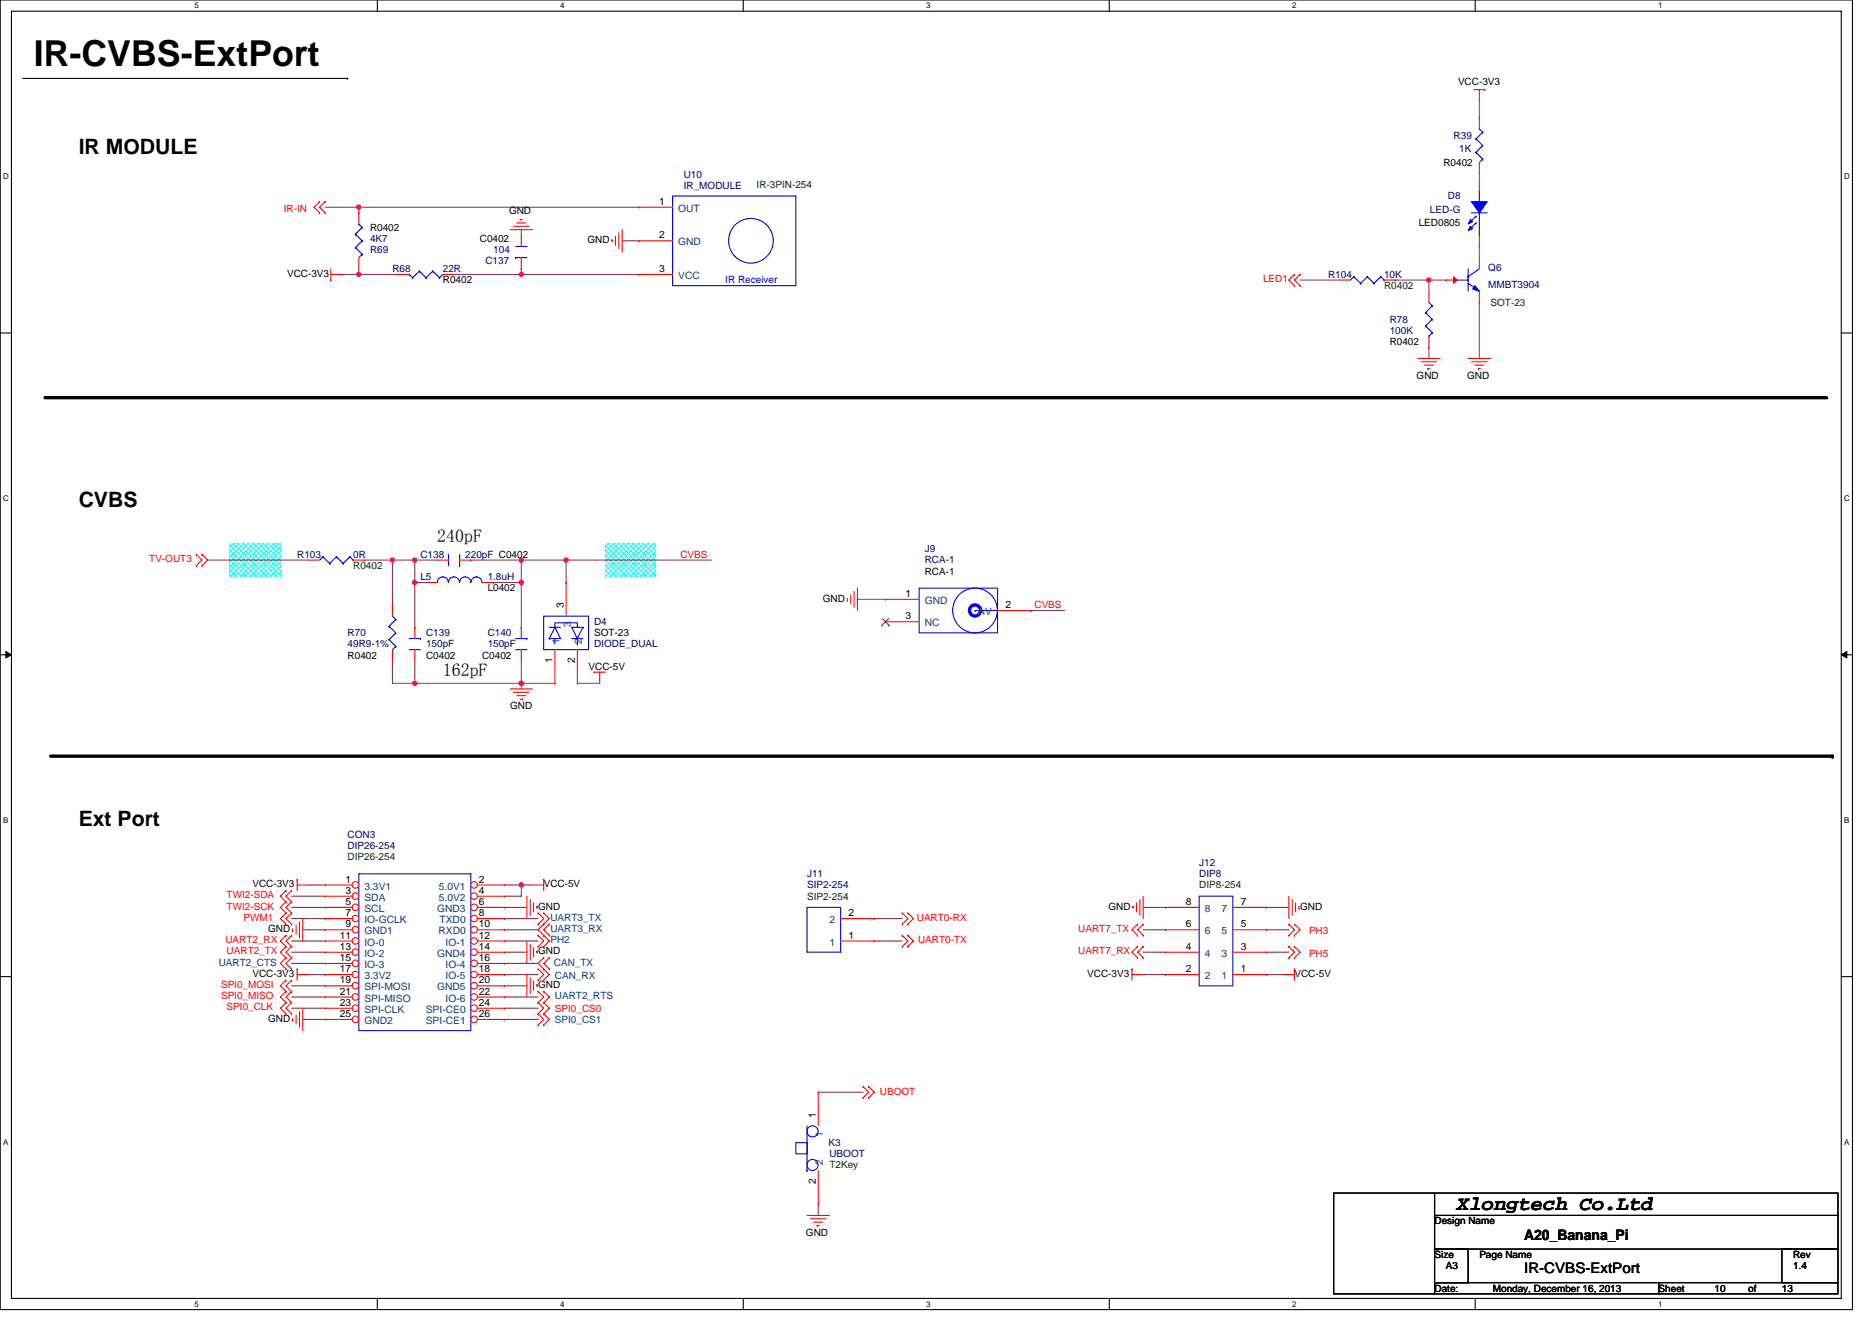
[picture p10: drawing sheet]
<svg xmlns="http://www.w3.org/2000/svg" width="297mm" height="210mm" viewBox="0 0 297 210" stroke-linecap="round" stroke-linejoin="round" font-family="sans-serif">
<path d="M0 0h293.9v207.9h-293.9zM1.8 1.8h290.4v204.3h-290.4z" fill="none" stroke="#000" stroke-width=".17"/>
<g fill="#fff">
<path d="M30.8 .2h.7v1.4h-.7z"/>
<path d="M30.8 206.3h.7v1.4h-.7z"/>
</g>
<path d="M59.9 0v1.8M59.9 206.1v1.8" fill="none" stroke="#000" stroke-width=".17"/>
<g fill="#fff">
<path d="M88.9 .2h.7v1.4h-.7z"/>
<path d="M88.9 206.3h.7v1.4h-.7z"/>
</g>
<path d="M117.9 0v1.8M117.9 206.1v1.8" fill="none" stroke="#000" stroke-width=".17"/>
<g fill="#fff">
<path d="M147 .2h.7v1.4h-.7z"/>
<path d="M147 206.3h.7v1.4h-.7z"/>
</g>
<path d="M176 0v1.8M176 206.1v1.8" fill="none" stroke="#000" stroke-width=".17"/>
<g fill="#fff">
<path d="M205 .2h.7v1.4h-.7z"/>
<path d="M205 206.3h.7v1.4h-.7z"/>
</g>
<path d="M234.1 0v1.8M234.1 206.1v1.8" fill="none" stroke="#000" stroke-width=".17"/>
<g fill="#fff">
<path d="M263.1 .2h.7v1.4h-.7z"/>
<path d="M263.1 206.3h.7v1.4h-.7z"/>
<path d="M.5 27.3h.9v1.4h-.9z"/>
<path d="M292.6 27.3h.9v1.4h-.9z"/>
<path d="M.5 78.4h.9v1.4h-.9z"/>
<path d="M292.6 78.4h.9v1.4h-.9z"/>
</g>
<path d="M0 52.9h1.8M292.2 52.9h1.7" fill="none" stroke="#000" stroke-width=".17"/>
<g fill="#fff">
<path d="M.5 129.5h.8v1.4h-.8z"/>
<path d="M292.6 129.5h.9v1.4h-.9z"/>
</g>
<path d="M0 103.9h1.8M292.2 103.9h1.7" fill="none" stroke="#000" stroke-width=".17"/>
<path d="M.9 103.4l.9 .5-.9 .5zM292.2 103.9l.8-.5v1z" fill="#000" stroke="#000" stroke-width=".16"/>
<g fill="#fff">
<path d="M.5 180.5h.8v1.4h-.8z"/>
<path d="M292.6 180.5h.9v1.4h-.9z"/>
</g>
<path d="M3.6 12.4h51.6M55.2 12.4h.1M0 155h1.8M292.2 155h1.7M211.6 189.4h16v16h-16zM227.6 189.4h64v3.5h-64zM227.6 192.9h64v5.3h-64zM227.6 198.2h5.4v5.4h-5.4zM282.7 198.2h8.9v5.4h-8.9zM227.6 203.6h35.6v1.8h-35.6zM263.2 203.6h28.4v1.8h-28.4z" fill="none" stroke="#000" stroke-width=".17"/>
<path d="M7.2 63.1h282.7M8 120h282.7M290.7 120h.1" fill="none" stroke="#000" stroke-width=".53"/>
<g fill="#0ff" stroke="#0ff" stroke-width=".17" stroke-dasharray="0 .3">
<path d="M36.5 86.2h8v5.4h-8z" fill-rule="evenodd"/>
<path d="M96.1 86.2h8v5.4h-8z" fill-rule="evenodd"/>
</g>
<g fill="none" stroke="#804040" stroke-width=".17">
<path d="M234.7 16v2.7M51.6 32.9h5.3M56.9 32.9v.9M56.9 32.9h.1M56.9 32.9h44.5M82.7 36.4v.9M98.7 38.2h2.7M234.7 39.1v1.8M234.7 27.6v.8M54.3 43.6h.1M54.3 43.6h2.6M56.9 43.6h6.3"/>
<path d="M56.9 42.7v.9M72 43.6h10.7M82.7 43.6h.1M82.7 42.7v.9M82.7 43.6h18.7M206.3 44.4h6.2M221.4 44.4h5.3M226.7 44.4h.1M226.7 44.4h2.7M226.7 55.1v1.8M226.7 44.4v1.8M234.7 48v8.9"/>
<path d="M32.9 88.9h16M57.8 88.9h4.5M62.3 88.9h.1M62.3 88.9h3.5v3.6M62.3 88.9v7.1M65.8 92.5h.1M65.8 88.9h.1M65.8 92.5v7.1M65.8 88.9h3.6M65.8 92.5h1.8M74.7 88.9h8M78.3 92.5h4.4"/>
<path d="M82.7 92.5h.1M82.7 88.9h7.1M82.7 88.9h.1M82.7 88.9v10.7M89.8 88.9h.1M89.8 88.9v3.6M89.8 88.9h23.1M136.1 95.1h4.4M163.6 96.9h.1M163.6 96.9h5.3M62.3 104.9v3.6h3.5M65.8 104.9v3.6"/>
<path d="M65.8 108.5h.1M65.8 108.5h22.3M82.7 108.5v.8M82.7 108.5h.1M82.7 104.9v3.6M91.6 108.5h3.6M46.3 142.2h5.3M46.3 144h5.3M46.3 145.8h5.3M46.3 158.2h5.3M46.3 156.5h5.3M46.3 152.9h5.3"/>
<path d="M46.3 151.1h5.3M46.3 149.4h5.3M48 147.6h3.6M48.9 140.5h2.7M48.9 154.7h2.7M80 154.7h5.4M80 152.9h5.4M80 144h3.6M80 151.1h3.6M80 156.5h3.6M80 140.5h2.7v1.7h-2.7M80 158.2h5.4"/>
<path d="M80 149.4h5.4M80 145.8h5.4M80 147.6h5.4M82.7 140.5h.1M82.7 140.5h1.8M138.7 145.8h4.5M138.7 149.4h4.5M181.4 147.6h3.6M181.4 151.1h3.6M181.4 154.7h3.6M181.4 144h3.6M201 154.7h2.6"/>
<path d="M201 144h3.5M201 147.6h3.5M201 151.1h3.5M46.3 160h5.3M48 161.8h3.6M80 160h5.4M80 161.8h5.4M129.8 173.4h7.1M129.8 191.1v1.8"/>
</g>
<g fill="#f0f" stroke="#f0f" stroke-width=".17">
<circle cx="82.7" cy="43.5" r=".35"/>
<circle cx="62.3" cy="88.9" r=".35"/>
<circle cx="89.8" cy="88.9" r=".35"/>
<circle cx="82.7" cy="92.4" r=".35"/>
<circle cx="65.8" cy="92.4" r=".35"/>
<circle cx="82.7" cy="108.4" r=".35"/>
<circle cx="65.8" cy="88.9" r=".35"/>
<circle cx="65.8" cy="108.4" r=".35"/>
<circle cx="82.7" cy="88.9" r=".35"/>
<circle cx="82.7" cy="140.4" r=".35"/>
<circle cx="226.7" cy="44.4" r=".35"/>
<circle cx="56.9" cy="32.9" r=".35"/>
<circle cx="56.9" cy="43.5" r=".35"/>
</g>
<g fill="none" stroke="#f00" stroke-width=".17">
<path d="M233.8 14.2h1.8M234.7 14.2v1.8M235.6 14.2h.1M50.7 32h.1M50.7 33.8h.1M50.7 32l-.9 .9 .9 .9M51.6 32h.1M51.6 33.8h.1M51.6 32l-.9 .9 .9 .9M80.9 36.4h3.6M81.5 35.9h2.5M82 35.4h1.4"/>
<path d="M82.5 34.8h.1M82.5 34.8h.4M97.1 38.1h.1M97.1 38.1v.3M97.7 37.5v1.4M98.2 37v2.5M98.7 36.4v3.6M52.5 43.6h1.8M52.5 44.4h.1M52.5 42.7v1.7M205.4 45.3h.1M205.4 43.6h.1"/>
<path d="M205.4 43.6l-.9 .8 .9 .9M206.3 45.3h.1M206.3 43.6h.1M206.3 43.6l-.9 .8 .9 .9M225 56.9h3.5M225.5 57.4h2.5M226 58h1.5M226.6 58.5h.1M226.6 58.5h.3M229.4 44.4h.1M229.4 44.4h1.8M233 56.9h3.5"/>
<path d="M233.5 57.4h2.5M234 58h1.5M234.6 58.5h.1M234.6 58.5h.3M234.7 40.9v1.8M234.7 48h.1M234.7 46.2v1.8M31.2 88h.1M31.2 89.8h.1M31.2 88l.8 .9-.8 .9M32 89.8h.1M32 88h.1"/>
<path d="M32 88l.9 .9-.9 .9M134.4 95.3h.1M134.4 95v.3M135 94.4v1.4M135.5 93.9v2.5M136.1 93.3v3.6M80.9 109.3h3.6M81.5 109.9h2.5M82 110.4h1.4M82.5 111h.4M82.9 111h.1M94.3 106.7h.1"/>
<path d="M94.3 106.7h1.8M95.2 106.7v1.8M47.2 139.6h.1M47.2 139.6v1.8M86.3 139.6h.1M86.3 139.6v1.8M45.4 143.1h.1M45.4 141.4h.1M45.4 144.9h.1M45.4 146.7h.1M45.4 157.4h.1M45.4 159.1h.1"/>
<path d="M45.4 155.6h.1M45.4 152h.1M45.4 150.2h.1M45.4 148.5h.1M45.4 153.8h.1M45.4 141.4l-.9 .8 .9 .9M45.4 143.1l-.9 .9 .9 .9M45.4 144.9l-.9 .9 .9 .9M45.4 157.4l-.9 .8 .9 .9M45.4 155.6l-.9 .9 .9 .9M45.4 159.1l-.9 .9 .9 .9M45.4 150.2l-.9 .9 .9 .9"/>
<path d="M45.4 148.5l-.9 .9 .9 .8M45.4 152l-.9 .9 .9 .9M46.3 143.1h.1M46.3 141.4h.1M46.3 144.9h.1M46.3 146.7h.1M46.3 157.4h.1M46.3 159.1h.1M46.3 155.6h.1M46.3 152h.1M46.3 150.2h.1M46.3 148.5h.1"/>
<path d="M46.3 153.8h.1M46.3 141.4l-.9 .8 .9 .9M46.3 143.1l-.9 .9 .9 .9M46.3 144.9l-.9 .9 .9 .9M46.3 157.4l-.9 .8 .9 .9M46.3 155.6l-.9 .9 .9 .9M46.3 159.1l-.9 .9 .9 .9M46.3 150.2l-.9 .9 .9 .9M46.3 148.5l-.9 .9 .9 .8M46.3 152l-.9 .9 .9 .9M46.4 147.7h.1M46.4 147.4v.3"/>
<path d="M47 146.9v1.4M47.2 140.5h1.7M47.2 154.7h1.7M47.2 153.8h.1M47.2 153.8v1.8M47.5 146.3v2.5M48 145.8v3.6M83.6 142.2v3.6M83.6 149.4v3.5M83.6 154.7v3.5M84.1 142.8v2.5M84.1 149.9v2.5"/>
<path d="M84.1 155.2v2.5M84.5 140.5h1.8M84.7 143.3v1.4M84.7 150.4v1.4M84.7 155.7v1.5M85.2 143.8h.1M85.2 151h.1M85.2 156.3h.1M85.2 143.8v.4M85.2 151v.3M85.2 156.3v.3M85.4 153.8h.1"/>
<path d="M85.4 155.6h.1M85.4 159.1h.1M85.4 157.4h.1M85.4 150.2h.1M85.4 148.5h.1M85.4 146.7h.1M85.4 144.9h.1M85.4 153.8l.9 .9-.9 .9M85.4 159.1l.9 .9-.9 .9M85.4 157.4l.9 .8-.9 .9M85.4 148.5l.9 .9-.9 .8M85.4 144.9l.9 .9-.9 .9"/>
<path d="M86.3 153.8h.1M86.3 155.6h.1M86.3 152h.1M86.3 159.1h.1M86.3 157.4h.1M86.3 150.2h.1M86.3 148.5h.1M86.3 146.7h.1M86.3 144.9h.1M86.3 152l-.9 .9 1.8 1.8-.9 .9M86.3 159.1l.9 .9-.9 .9M86.3 157.4l.9 .8-.9 .9"/>
<path d="M86.3 144.9l.9 .9-1.8 1.8 1.8 1.8-.9 .8M87.2 152h.1M87.2 153.8h.1M87.2 146.7h.1M87.2 148.5h.1M87.2 152l-.9 .9 .9 .9M87.2 146.7l-.9 .9 .9 .9M143.2 146.7h.1M143.2 144.9h.1M143.2 150.2h.1M143.2 148.5h.1M143.2 144.9l.9 .9-.9 .9"/>
<path d="M143.2 148.5l.9 .9-.9 .8M144.1 146.7h.1M144.1 144.9h.1M144.1 150.2h.1M144.1 148.5h.1M144.1 144.9l.8 .9-.8 .9M144.1 148.5l.8 .9-.8 .8M179.6 154.7h1.8M179.6 153.8h.1M179.6 153.8v1.8M179.8 143.8h.1M179.8 143.8v.4"/>
<path d="M180.3 143.3v1.4M180.5 148.5h.1M180.5 146.7h.1M180.5 152h.1M180.5 150.2h.1M180.5 146.7l-.9 .9 .9 .9M180.5 150.2l-.9 .9 .9 .9M180.9 142.8v2.5M181.4 142.2v3.6M181.4 148.5h.1M181.4 146.7h.1M181.4 152h.1"/>
<path d="M181.4 150.2h.1M181.4 146.7l-.9 .9 .9 .9M181.4 150.2l-.9 .9 .9 .9M203.6 154.7h1.8M204.5 142.2v3.6M204.5 150.2h.1M204.5 152h.1M204.5 146.7h.1M204.5 148.5h.1M204.5 150.2l.9 .9-.9 .9M204.5 146.7l.9 .9-.9 .9M205 142.8v2.5"/>
<path d="M205.4 153.8h.1M205.4 150.2h.1M205.4 152h.1M205.4 146.7h.1M205.4 148.5h.1M205.4 153.8v1.8M205.4 150.2l.9 .9-.9 .9M205.4 146.7l.9 .9-.9 .9M205.6 143.3v1.4M206.1 144.2h.1M206.1 143.8v.4M45.4 160.9h.1"/>
<path d="M46.3 160.9h.1M46.4 162h.1M46.4 161.6v.4M47 161.1v1.4M47.5 160.5v2.5M48 160v3.6M85.4 160.9h.1M85.4 162.7h.1M85.4 160.9l.9 .9-.9 .9M86.3 160.9h.1M86.3 162.7h.1M86.3 160.9l.9 .9-.9 .9"/>
<path d="M136.9 172.5h.1M136.9 174.2h.1M136.9 172.5l.9 .9-.9 .8M137.8 172.5h.1M137.8 174.2h.1M137.8 172.5l.9 .9-.9 .8M128.1 192.9h3.5M128.6 193.4h2.5M129.1 194h1.5M129.7 194.5h.1M129.7 194.5h.3"/>
</g>
<path d="M231.2 44.4h.1M231.2 44.4h1.8M233 43.9h.1M233 42.7v3.5M233 45l1.7 1.2M234.7 46.2h.1M234.7 42.7l-1.7 1.2M56.9 138.7h17.8v24.9h-17.8z" fill="none" stroke="#00f" stroke-width=".17"/>
<path d="M234 45.3l.7 .9-1-.3z" fill-rule="evenodd" fill="#00f" stroke="#00f" stroke-width=".17"/>
<path d="M230.6 43.9l.6 .5-.6 .6z" fill="#f00" stroke="#f00" stroke-width=".17"/>
<circle cx="56.4" cy="140.5" r=".52" fill="#fff" stroke="#f00" stroke-width=".17"/>
<path d="M51.6 140.5h.1M51.6 140.5h4.3" fill="none" stroke="#f00" stroke-width=".17"/>
<circle cx="56.4" cy="142.2" r=".52" fill="#fff" stroke="#f00" stroke-width=".17"/>
<path d="M51.6 142.2h.1M51.6 142.2h4.3" fill="none" stroke="#f00" stroke-width=".17"/>
<circle cx="56.4" cy="144" r=".52" fill="#fff" stroke="#f00" stroke-width=".17"/>
<path d="M51.6 144h.1M51.6 144h4.3" fill="none" stroke="#f00" stroke-width=".17"/>
<circle cx="56.4" cy="145.8" r=".52" fill="#fff" stroke="#f00" stroke-width=".17"/>
<path d="M51.6 145.8h.1M51.6 145.8h4.3" fill="none" stroke="#f00" stroke-width=".17"/>
<circle cx="56.4" cy="147.6" r=".52" fill="#fff" stroke="#f00" stroke-width=".17"/>
<path d="M51.6 147.6h.1M51.6 147.6h4.3" fill="none" stroke="#f00" stroke-width=".17"/>
<circle cx="56.4" cy="149.3" r=".52" fill="#fff" stroke="#f00" stroke-width=".17"/>
<path d="M51.6 149.4h.1M51.6 149.4h4.3" fill="none" stroke="#f00" stroke-width=".17"/>
<circle cx="56.4" cy="151.1" r=".52" fill="#fff" stroke="#f00" stroke-width=".17"/>
<path d="M51.6 151.1h.1M51.6 151.1h4.3" fill="none" stroke="#f00" stroke-width=".17"/>
<circle cx="75.2" cy="140.5" r=".52" fill="#fff" stroke="#f00" stroke-width=".17"/>
<path d="M75.8 140.5h4.2M80 140.5h.1" fill="none" stroke="#f00" stroke-width=".17"/>
<circle cx="75.2" cy="142.2" r=".52" fill="#fff" stroke="#f00" stroke-width=".17"/>
<path d="M75.8 142.2h4.2M80 142.2h.1" fill="none" stroke="#f00" stroke-width=".17"/>
<circle cx="75.2" cy="144" r=".52" fill="#fff" stroke="#f00" stroke-width=".17"/>
<path d="M75.8 144h4.2M80 144h.1" fill="none" stroke="#f00" stroke-width=".17"/>
<circle cx="75.2" cy="145.8" r=".52" fill="#fff" stroke="#f00" stroke-width=".17"/>
<path d="M75.8 145.8h4.2M80 145.8h.1" fill="none" stroke="#f00" stroke-width=".17"/>
<circle cx="75.2" cy="147.6" r=".52" fill="#fff" stroke="#f00" stroke-width=".17"/>
<path d="M75.8 147.6h4.2M80 147.6h.1" fill="none" stroke="#f00" stroke-width=".17"/>
<circle cx="75.2" cy="149.3" r=".52" fill="#fff" stroke="#f00" stroke-width=".17"/>
<path d="M75.8 149.4h4.2M80 149.4h.1" fill="none" stroke="#f00" stroke-width=".17"/>
<circle cx="75.2" cy="151.1" r=".52" fill="#fff" stroke="#f00" stroke-width=".17"/>
<path d="M75.8 151.1h4.2M80 151.1h.1" fill="none" stroke="#f00" stroke-width=".17"/>
<circle cx="56.4" cy="152.9" r=".52" fill="#fff" stroke="#f00" stroke-width=".17"/>
<path d="M51.6 152.9h.1M51.6 152.9h4.3" fill="none" stroke="#f00" stroke-width=".17"/>
<circle cx="56.4" cy="154.7" r=".52" fill="#fff" stroke="#f00" stroke-width=".17"/>
<path d="M51.6 154.7h.1M51.6 154.7h4.3" fill="none" stroke="#f00" stroke-width=".17"/>
<circle cx="56.4" cy="156.5" r=".52" fill="#fff" stroke="#f00" stroke-width=".17"/>
<path d="M51.6 156.5h.1M51.6 156.5h4.3" fill="none" stroke="#f00" stroke-width=".17"/>
<circle cx="56.4" cy="158.2" r=".52" fill="#fff" stroke="#f00" stroke-width=".17"/>
<path d="M51.6 158.2h.1M51.6 158.2h4.3" fill="none" stroke="#f00" stroke-width=".17"/>
<circle cx="56.4" cy="160" r=".52" fill="#fff" stroke="#f00" stroke-width=".17"/>
<path d="M51.6 160h.1M51.6 160h4.3" fill="none" stroke="#f00" stroke-width=".17"/>
<circle cx="56.4" cy="161.8" r=".52" fill="#fff" stroke="#f00" stroke-width=".17"/>
<path d="M51.6 161.8h.1M51.6 161.8h4.3" fill="none" stroke="#f00" stroke-width=".17"/>
<circle cx="75.2" cy="152.9" r=".52" fill="#fff" stroke="#f00" stroke-width=".17"/>
<path d="M75.8 152.9h4.2M80 152.9h.1" fill="none" stroke="#f00" stroke-width=".17"/>
<circle cx="75.2" cy="154.7" r=".52" fill="#fff" stroke="#f00" stroke-width=".17"/>
<path d="M75.8 154.7h4.2M80 154.7h.1" fill="none" stroke="#f00" stroke-width=".17"/>
<circle cx="75.2" cy="156.5" r=".52" fill="#fff" stroke="#f00" stroke-width=".17"/>
<path d="M75.8 156.5h4.2M80 156.5h.1" fill="none" stroke="#f00" stroke-width=".17"/>
<circle cx="75.2" cy="158.2" r=".52" fill="#fff" stroke="#f00" stroke-width=".17"/>
<path d="M75.8 158.2h4.2M80 158.2h.1" fill="none" stroke="#f00" stroke-width=".17"/>
<circle cx="75.2" cy="160" r=".52" fill="#fff" stroke="#f00" stroke-width=".17"/>
<path d="M75.8 160h4.2M80 160h.1" fill="none" stroke="#f00" stroke-width=".17"/>
<circle cx="75.2" cy="161.8" r=".52" fill="#fff" stroke="#f00" stroke-width=".17"/>
<g fill="none" stroke="#f00" stroke-width=".17">
<path d="M234.7 18.7h.1M234.7 18.7v1.7M56.9 33.8h.1M56.9 33.8v1.8M82.7 37.3v1.8M101.4 32.9h.1M101.4 38.2h.1M101.4 32.9h5.3M101.4 38.2h5.3M234.7 25.8v1.8M234.7 28.4v1.8M234.7 39.1h.1"/>
<path d="M234.7 37.3v1.8M56.9 40.9v1.8M63.2 43.6h.1M63.2 43.6h1.7M70.3 43.6h1.7M82.7 42.7h.1M82.7 40.9v1.8M101.4 43.6h.1M101.4 43.6h5.3M212.5 44.4h1.8M219.6 44.4h1.8M221.4 44.4h.1"/>
<path d="M226.7 46.2v1.8M226.7 55.1h.1M226.7 53.3v1.8M48.9 88.9h1.8M56 88.9h1.8M57.8 88.9h.1M62.3 96v1.8M65.8 99.6h.1M65.8 99.6v1.7M67.6 92.5h1.8M69.4 88.9h1.8M72.9 88.9h1.8"/>
<path d="M74.7 88.9h.1M76.5 92.5h1.8M78.3 92.5h.1M82.7 99.6h.1M82.7 99.6v1.7M89.8 92.5h.1M89.8 92.5v5.3M140.5 95.1h.1M140.5 98.7h.1M140.5 95.1h5.3M140.5 98.7h5.3M158.3 96.9h5.3"/>
<path d="M163.6 96.9h.1M62.3 104.9h.1M62.3 103.1v1.8M65.8 103.1v1.8M82.7 103.1v1.8M88.1 108.5h.1M88.1 103.1v5.4M91.6 108.5h.1M91.6 103.1v5.4M133.4 149.4h5.3M133.4 145.8h5.3M138.7 149.4h.1"/>
<path d="M138.7 145.8h.1M185 154.7h.1M185 151.1h.1M185 147.6h.1M185 144h.1M185 151.1h5.3M185 154.7h5.3M185 147.6h5.3M185 144h5.3M195.6 151.1h5.4M195.6 154.7h5.4M195.6 147.6h5.4"/>
<path d="M195.6 144h5.4M201 151.1h.1M201 154.7h.1M201 147.6h.1M201 144h.1M75.8 161.8h4.2M80 161.8h.1M129.8 173.4h.1M129.8 173.4v5.3M129.8 191.1h.1M129.8 185.8v5.3"/>
</g>
<g fill="none" stroke="#00f" stroke-width=".17">
<path d="M56.4 39.3h.1M56.4 37.2h.1M56.4 39.3l1.1 1.1M56.4 37.2l1.1 1M56.9 35.6h.1M56.9 35.6l.6 .5M57.5 38.2h.1M57.5 36.1h.1M57.5 38.2l-1.1 1.1M57.5 36.1l-1.1 1.1M81.8 39.1h1.8M106.7 31.1h19.6v14.2h-19.6z"/>
<path d="M233.5 33.8h2.5M234.2 24.2h.1M234.2 22.1h.1M234.2 34.3h.1M234.2 35.4h.1M234.2 24.2l1.1 1.1M234.2 22.1l1.1 1M234.2 34.3l-1.1 1.1M234.2 35.4l-1.1 1M234.7 20.4h.1M234.7 30.2v1.8M234.7 37.3h.1"/>
<path d="M234.7 20.4l.6 .6M234.7 33.8v3.5M235.3 25.3h.1M235.3 23.1h.1M235.3 21h.1M235.3 25.3l-.6 .5M235.3 23.1l-1.1 1.1M235.3 21l-1.1 1.1M57.5 40.4h.1M57.5 40.4l-.6 .5M64.9 43.6h.1M64.9 43.6l.6 .5"/>
<path d="M65.5 44.1h.1M66.5 43h.1M66.5 43l1.1 1.1M66.5 43l-1 1.1M67.6 44.1h.1M68.7 43h.1M68.7 43l1 1.1M68.7 43l-1.1 1.1M69.7 44.1h.1M70.3 43.6l-.6 .5M81.8 40.9h.1M81.8 40.9h1.8"/>
<path d="M214.8 43.9h.1M214.8 43.9l-.5 .5M214.8 43.9l1.1 1.1M215.9 45h.1M217 43.9h.1M217 43.9l-1.1 1.1M217 43.9l1 1.1M218 45h.1M219.1 43.9h.1M219.1 43.9l-1.1 1.1M219.1 43.9l.5 .5M219.6 44.4h.1"/>
<path d="M226.2 49.6h.1M226.2 51.7h.1M226.2 49.6l1.1 1.1M226.2 51.7l1.1 1.1M226.7 53.3h.1M226.7 48l.6 .5M227.3 48.5h.1M227.3 50.7h.1M227.3 52.8h.1M227.3 48.5l-1.1 1.1M227.3 50.7l-1.1 1M227.3 52.8l-.6 .5"/>
<path d="M51.2 88.4h.1M51.2 88.4l-.5 .5M51.2 88.4l1.1 1M52.3 89.4h.1M53.4 88.4h.1M53.4 88.4l-1.1 1M53.4 88.4l1 1M54.4 89.4h.1M55.5 88.4h.1M55.5 88.4l-1.1 1M55.5 88.4l.5 .5M56 88.9h.1"/>
<path d="M61.7 99.4h.1M61.7 99.4l1.1 1.1M62.3 97.8l.5 .5M62.8 98.3h.1M62.8 98.3l-1.1 1.1M69.4 92.4a.88 .88 0 0 1 .9-.8 .88 .88 0 0 1 .8 .8M71.2 92.4a.88 .88 0 0 1 .8-.8 .88 .88 0 0 1 .9 .8M71.2 88v1.8M72.9 92.4a.88 .88 0 0 1 .9-.8 .88 .88 0 0 1 .9 .8 .89 .89 0 0 1 .9-.8 .89 .89 0 0 1 .9 .8M72.9 89.8h.1M72.9 88v1.8M86.3 97.8h7.1v5.3h-7.1z"/>
<path d="M87.2 99.6h1.7M88.1 99.6l.8 1.7h-1.7M88.1 99.6v-.8h3.5v.8M88.1 99.6l-.9 1.7M92.5 99.6h.1M92.5 99.6h-1.8l.9 1.7M92.5 99.6l-.9 1.7M145.8 93.3h12.5v7.2h-12.5zM154.7 96.9h.1M154.7 96.9h3.6M61.7 101.5h.1M61.7 101.5l1.1 1.1"/>
<path d="M62.3 103.1h.1M62.8 100.5h.1M62.8 102.6h.1M62.8 100.5l-1.1 1M62.8 102.6l-.5 .5M64.9 103.1h1.8M64.9 101.3h1.8M66.7 101.3h.1M81.8 103.1h1.8M81.8 101.3h1.8M83.6 101.3h.1M87.2 101.3h.1"/>
<path d="M88.1 101.3v.9M90.7 101.3h1.8M91.6 101.3h.1M91.6 102.2h.1M91.6 101.3v.9M128.1 144h5.3v7.1h-5.3zM190.3 142.2h5.3v14.3h-5.3zM128.1 178.7v7.1M126.3 181.4h1.8v1.7h-1.8zM128.1 185.8h.1"/>
<circle cx="119.2" cy="38.2" r="3.5"/>
<circle cx="154.7" cy="96.9" r="3.5"/>
<circle cx="128.9" cy="179.6" r=".88"/>
<circle cx="128.9" cy="184.9" r=".88"/>
</g>
<g fill="#00f" stroke="#00f" stroke-width=".17">
<path d="M233.5 32h2.5l-1.3 1.8z" fill-rule="evenodd"/>
<path d="M233.3 35.9l.4 .4-.7 .3z" fill-rule="evenodd"/>
<path d="M233.3 34.8l.4 .4-.7 .4z" fill-rule="evenodd"/>
</g>
<circle cx="154.7" cy="96.9" r=".88" fill="none" stroke="#00f" stroke-width=".53"/>
<path d="M140 99.2h.1M140 98.1l1.1 1.1M141 98.1l-1 1.1M141.1 99.2h.1" fill="none" stroke="#804000" stroke-width=".16"/>
<g fill="#f0f" stroke="#f0f" stroke-width=".17">
<circle cx="82.7" cy="43.5" r=".35"/>
<circle cx="62.3" cy="88.9" r=".35"/>
<circle cx="89.8" cy="88.9" r=".35"/>
<circle cx="82.7" cy="92.4" r=".35"/>
<circle cx="65.8" cy="92.4" r=".35"/>
<circle cx="82.7" cy="108.4" r=".35"/>
<circle cx="65.8" cy="88.9" r=".35"/>
<circle cx="65.8" cy="108.4" r=".35"/>
<circle cx="82.7" cy="88.9" r=".35"/>
<circle cx="82.7" cy="140.4" r=".35"/>
<circle cx="226.7" cy="44.4" r=".35"/>
<circle cx="56.9" cy="32.9" r=".35"/>
<circle cx="56.9" cy="43.5" r=".35"/>
</g>
<text font-size="5.7" x="5.4" y="10.5">IR-CVBS-ExtPort</text>
<g font-size="3.4">
<text x="12.5" y="24.4">IR MODULE</text>
<text x="12.5" y="80.5">CVBS</text>
<text x="12.5" y="131.1">Ext Port</text>
</g>
<text font-size="3.2" x="231.2" y="192.1">Xlongtech Co.Ltd</text>
<g font-size="2.8">
<text x="69.4" y="86">240pF</text>
<text x="70.3" y="107.3">162pF</text>
</g>
<g font-size="2.3">
<text x="241.8" y="196.8">A20_Banana_Pi</text>
<text x="241.8" y="202.1">IR-CVBS-ExtPort</text>
</g>
<g font-size="1.6">
<text x="231.3" y="13.5">VCC-3V3</text>
<text x="229" y="26.3">R0402</text>
<text x="80.8" y="34">GND</text>
<text x="104.6" y="32.5">1</text>
<text x="225.1" y="35.9">LED0805</text>
<text x="58.7" y="36.6">R0402</text>
<text x="76.1" y="38.4">C0402</text>
<text x="93.2" y="38.6">GND</text>
<text x="104.6" y="37.8">2</text>
<text x="45.5" y="43.9">VCC-3V3</text>
<text x="70.3" y="45">R0402</text>
<text x="104.6" y="43.2">3</text>
<text x="220.5" y="54.8">R0402</text>
<text x="224.8" y="60.1">GND</text>
<text x="232.8" y="60.1">GND</text>
<text x="77.4" y="93.9">L0402</text>
<text x="130.6" y="95.5">GND</text>
<text x="143.7" y="94.7">1</text>
<text x="146.7" y="91.2">RCA-1</text>
<text x="89.4" y="96.5" transform="rotate(-90 89.4 96.5)">3</text>
<text x="94.3" y="101">SOT-23</text>
<text x="143.7" y="98.3">3</text>
<text x="159.5" y="96.5">2</text>
<text x="55.2" y="104.5">R0402</text>
<text x="67.6" y="104.5">C0402</text>
<text x="76.5" y="104.5">C0402</text>
<text x="87.7" y="105.3" transform="rotate(-90 87.7 105.3)">1</text>
<text x="91.2" y="105.3" transform="rotate(-90 91.2 105.3)">2</text>
<text x="93.4" y="106.3">VCC-5V</text>
<text x="80.9" y="112.5">GND</text>
<text x="40" y="140.8">VCC-3V3</text>
<text x="54.8" y="140.1">1</text>
<text x="54.8" y="141.9">3</text>
<text x="54.8" y="143.6">5</text>
<text x="76" y="143.6">6</text>
<text x="76" y="140.1">2</text>
<text x="76" y="141.9">4</text>
<text x="86.3" y="140.8">VCC-5V</text>
<text x="188.1" y="143.6">8</text>
<text x="196.9" y="143.6">7</text>
<text x="42.5" y="147.9">GND</text>
<text x="53.9" y="149">11</text>
<text x="54.8" y="145.4">7</text>
<text x="54.8" y="147.2">9</text>
<text x="76" y="145.4">8</text>
<text x="76" y="149">12</text>
<text x="76" y="147.2">10</text>
<text x="85.4" y="144.4">GND</text>
<text x="134.6" y="149">1</text>
<text x="134.6" y="145.4">2</text>
<text x="175.9" y="144.4">GND</text>
<text x="188.1" y="147.2">6</text>
<text x="196.9" y="147.2">5</text>
<text x="206.3" y="144.4">GND</text>
<text x="40" y="155">VCC-3V3</text>
<text x="53.9" y="150.7">13</text>
<text x="53.9" y="152.5">15</text>
<text x="53.9" y="154.3">17</text>
<text x="76" y="150.7">14</text>
<text x="76" y="152.5">16</text>
<text x="76" y="154.3">18</text>
<text x="85.4" y="151.5">GND</text>
<text x="172.5" y="155">VCC-3V3</text>
<text x="188.1" y="154.3">2</text>
<text x="188.1" y="150.7">4</text>
<text x="196.9" y="150.7">3</text>
<text x="196.9" y="154.3">1</text>
<text x="205.4" y="155">VCC-5V</text>
<text x="53.9" y="156.1">19</text>
<text x="53.9" y="157.9">21</text>
<text x="53.9" y="159.6">23</text>
<text x="53.9" y="161.4">25</text>
<text x="76" y="156.1">20</text>
<text x="76" y="157.9">22</text>
<text x="76" y="159.6">24</text>
<text x="76" y="161.4">26</text>
<text x="85.4" y="156.8">GND</text>
<text x="42.5" y="162.2">GND</text>
<text x="129.5" y="177.4" transform="rotate(-90 129.5 177.4)">1</text>
<text x="129.5" y="188" transform="rotate(-90 129.5 188)">2</text>
<text x="127.9" y="196.1">GND</text>
<text x="227.6" y="194.3">Design Name</text>
<text x="227.6" y="199.7">Size</text>
<text x="229.4" y="201.4">A3</text>
<text x="234.7" y="199.7">Page Name</text>
<text x="284.5" y="199.7">Rev</text>
<text x="284.5" y="201.4">1.4</text>
<text x="227.6" y="205">Date:</text>
<text x="236.9" y="205">Monday, December 16, 2013</text>
<text x="263.2" y="205">Sheet</text>
<text x="272.1" y="205">10</text>
<text x="277.4" y="205">of</text>
<text x="282.7" y="205">13</text>
</g>
<g font-size="1.6" fill="#000080">
<text x="230.6" y="22">R39</text>
<text x="108.5" y="28.3">U10</text>
<text x="231.5" y="24.2">1K</text>
<text x="108.5" y="30">IR_MODULE</text>
<text x="226.9" y="33.8">LED-G</text>
<text x="229.8" y="31.6">D8</text>
<text x="58.7" y="40.2">R69</text>
<text x="58.7" y="38.4">4K7</text>
<text x="77" y="42">C137</text>
<text x="78.3" y="40.2">104</text>
<text x="62.3" y="43.2">R68</text>
<text x="70.3" y="43.2">22R</text>
<text x="210.7" y="44.1">R104</text>
<text x="219.6" y="44.1">10K</text>
<text x="236.2" y="43">Q6</text>
<text x="236.2" y="45.7">MMBT3904</text>
<text x="220.5" y="51.2">R78</text>
<text x="220.5" y="53">100K</text>
<text x="47.2" y="88.5">R103</text>
<text x="56" y="88.5">0R</text>
<text x="66.7" y="88.5">C138</text>
<text x="73.8" y="88.5">220pF C0402</text>
<text x="146.7" y="87.7">J9</text>
<text x="146.7" y="89.4">RCA-1</text>
<text x="66.7" y="92.1">L5</text>
<text x="77.4" y="92.1">1.8uH</text>
<text x="55.2" y="101">R70</text>
<text x="67.6" y="101">C139</text>
<text x="77.4" y="101">C140</text>
<text x="94.3" y="99.2">D4</text>
<text x="55.2" y="102.8">49R9-1%</text>
<text x="67.6" y="102.8">150pF</text>
<text x="77.4" y="102.8">150pF</text>
<text x="94.3" y="102.8">DIODE_DUAL</text>
<text x="55.2" y="133">CON3</text>
<text x="55.2" y="134.8">DIP26-254</text>
<text x="190.3" y="137.4">J12</text>
<text x="128.1" y="139.2">J11</text>
<text x="128.1" y="141">SIP2-254</text>
<text x="190.3" y="139.2">DIP8</text>
<text x="131.4" y="181.9">K3</text>
<text x="131.6" y="183.7">UBOOT</text>
</g>
<g font-size="1.6" fill="#004000">
<text x="120.1" y="29.9">IR-3PIN-254</text>
<text x="219.6" y="45.9">R0402</text>
<text x="236.5" y="48.5">SOT-23</text>
<text x="56" y="90.3">R0402</text>
<text x="55.2" y="136.5">DIP26-254</text>
<text x="128.1" y="142.8">SIP2-254</text>
<text x="190.3" y="141">DIP8-254</text>
<text x="131.6" y="185.4">T2Key</text>
</g>
<g font-size="1.6" fill="#f00">
<text x="45" y="33.6">IR-IN</text>
<text x="200.4" y="44.8">LED1</text>
<text x="23.7" y="89.3">TV-OUT3</text>
<text x="108" y="88.5">CVBS</text>
<text x="164.1" y="96.5">CVBS</text>
<text x="36" y="142.6">TWI2-SDA</text>
<text x="35.8" y="149.7">UART2_RX</text>
<text x="36" y="144.4">TWI2-SCK</text>
<text x="38.6" y="146.2">PWM1</text>
<text x="145.5" y="146.2">UART0-RX</text>
<text x="145.7" y="149.7">UART0-TX</text>
<text x="171.1" y="147.9">UART7_TX</text>
<text x="207.7" y="148.3">PH3</text>
<text x="36" y="151.5">UART2_TX</text>
<text x="171.1" y="151.5">UART7_RX</text>
<text x="207.7" y="151.8">PH5</text>
<text x="35.1" y="158.6">SPI0_MISO</text>
<text x="35.1" y="156.8">SPI0_MOSI</text>
<text x="36" y="160.4">SPI0_CLK</text>
<text x="88" y="160.5">SPI0_CS0</text>
<text x="139.6" y="173.7">UBOOT</text>
</g>
<g font-size="1.6" fill="#004080">
<text x="107.6" y="33.6">OUT</text>
<text x="107.6" y="38.9">GND</text>
<text x="107.6" y="44.3">VCC</text>
<text x="146.7" y="95.8">GND</text>
<text x="90.6" y="99.6" transform="rotate(-90 90.6 99.6)">3</text>
<text x="146.7" y="99.4">NC</text>
<text x="155.2" y="97.6">AV</text>
<text x="88.8" y="102.2" transform="rotate(-90 88.8 102.2)">1</text>
<text x="92.3" y="102.2" transform="rotate(-90 92.3 102.2)">2</text>
<text x="57.8" y="141.2">3.3V1</text>
<text x="57.8" y="143">SDA</text>
<text x="69.6" y="141.2">5.0V1</text>
<text x="69.6" y="143">5.0V2</text>
<text x="57.8" y="144.7">SCL</text>
<text x="57.8" y="146.5">IO-GCLK</text>
<text x="57.8" y="148.3">GND1</text>
<text x="69.4" y="144.7">GND3</text>
<text x="69.6" y="148.3">RXD0</text>
<text x="69.7" y="146.5">TXD0</text>
<text x="87.3" y="149.7">PH2</text>
<text x="87.3" y="146.2">UART3_TX</text>
<text x="87.3" y="147.9">UART3_RX</text>
<text x="131.6" y="146.5">2</text>
<text x="191.2" y="148.3">6</text>
<text x="191.2" y="144.7">8</text>
<text x="193.8" y="148.3">5</text>
<text x="193.8" y="144.7">7</text>
<text x="34.7" y="153.3">UART2_CTS</text>
<text x="57.8" y="150.1">IO-0</text>
<text x="57.8" y="151.8">IO-2</text>
<text x="57.8" y="153.6">IO-3</text>
<text x="57.8" y="155.4">3.3V2</text>
<text x="69.4" y="151.8">GND4</text>
<text x="70.7" y="150.1">IO-1</text>
<text x="70.7" y="153.6">IO-4</text>
<text x="70.7" y="155.4">IO-5</text>
<text x="87.9" y="153.3">CAN_TX</text>
<text x="88" y="155.4">CAN_RX</text>
<text x="131.6" y="150.1">1</text>
<text x="191.2" y="155.4">2</text>
<text x="191.2" y="151.8">4</text>
<text x="193.8" y="151.8">3</text>
<text x="193.8" y="155.4">1</text>
<text x="57.8" y="157.2">SPI-MOSI</text>
<text x="57.8" y="159">SPI-MISO</text>
<text x="57.8" y="160.7">SPI-CLK</text>
<text x="67.6" y="160.7">SPI-CE0</text>
<text x="69.4" y="157.2">GND5</text>
<text x="70.7" y="159">IO-6</text>
<text x="88" y="158.6">UART2_RTS</text>
<text x="57.8" y="162.5">GND2</text>
<text x="67.6" y="162.5">SPI-CE1</text>
<text x="88" y="162.3">SPI0_CS1</text>
<text x="130.6" y="184.9" transform="rotate(-90 130.6 184.9)">2</text>
<text x="130.6" y="180.5" transform="rotate(-90 130.6 180.5)">1</text>
</g>
<text font-size="1.6" fill="#00f" x="115.1" y="45">IR Receiver</text>
<g font-size="1.3">
<text x="30.8" y="1.3">5</text>
<text x="88.9" y="1.3">4</text>
<text x="147" y="1.3">3</text>
<text x="205" y="1.3">2</text>
<text x="263.1" y="1.3">1</text>
<text x=".5" y="28.4">D</text>
<text x="292.6" y="28.4">D</text>
<text x=".5" y="79.5">C</text>
<text x="292.6" y="79.5">C</text>
<text x=".5" y="130.6">B</text>
<text x="292.6" y="130.6">B</text>
<text x=".5" y="181.7">A</text>
<text x="292.6" y="181.7">A</text>
<text x="30.8" y="207.4">5</text>
<text x="88.9" y="207.4">4</text>
<text x="147" y="207.4">3</text>
<text x="205" y="207.4">2</text>
<text x="263.1" y="207.4">1</text>
</g>
</svg>
